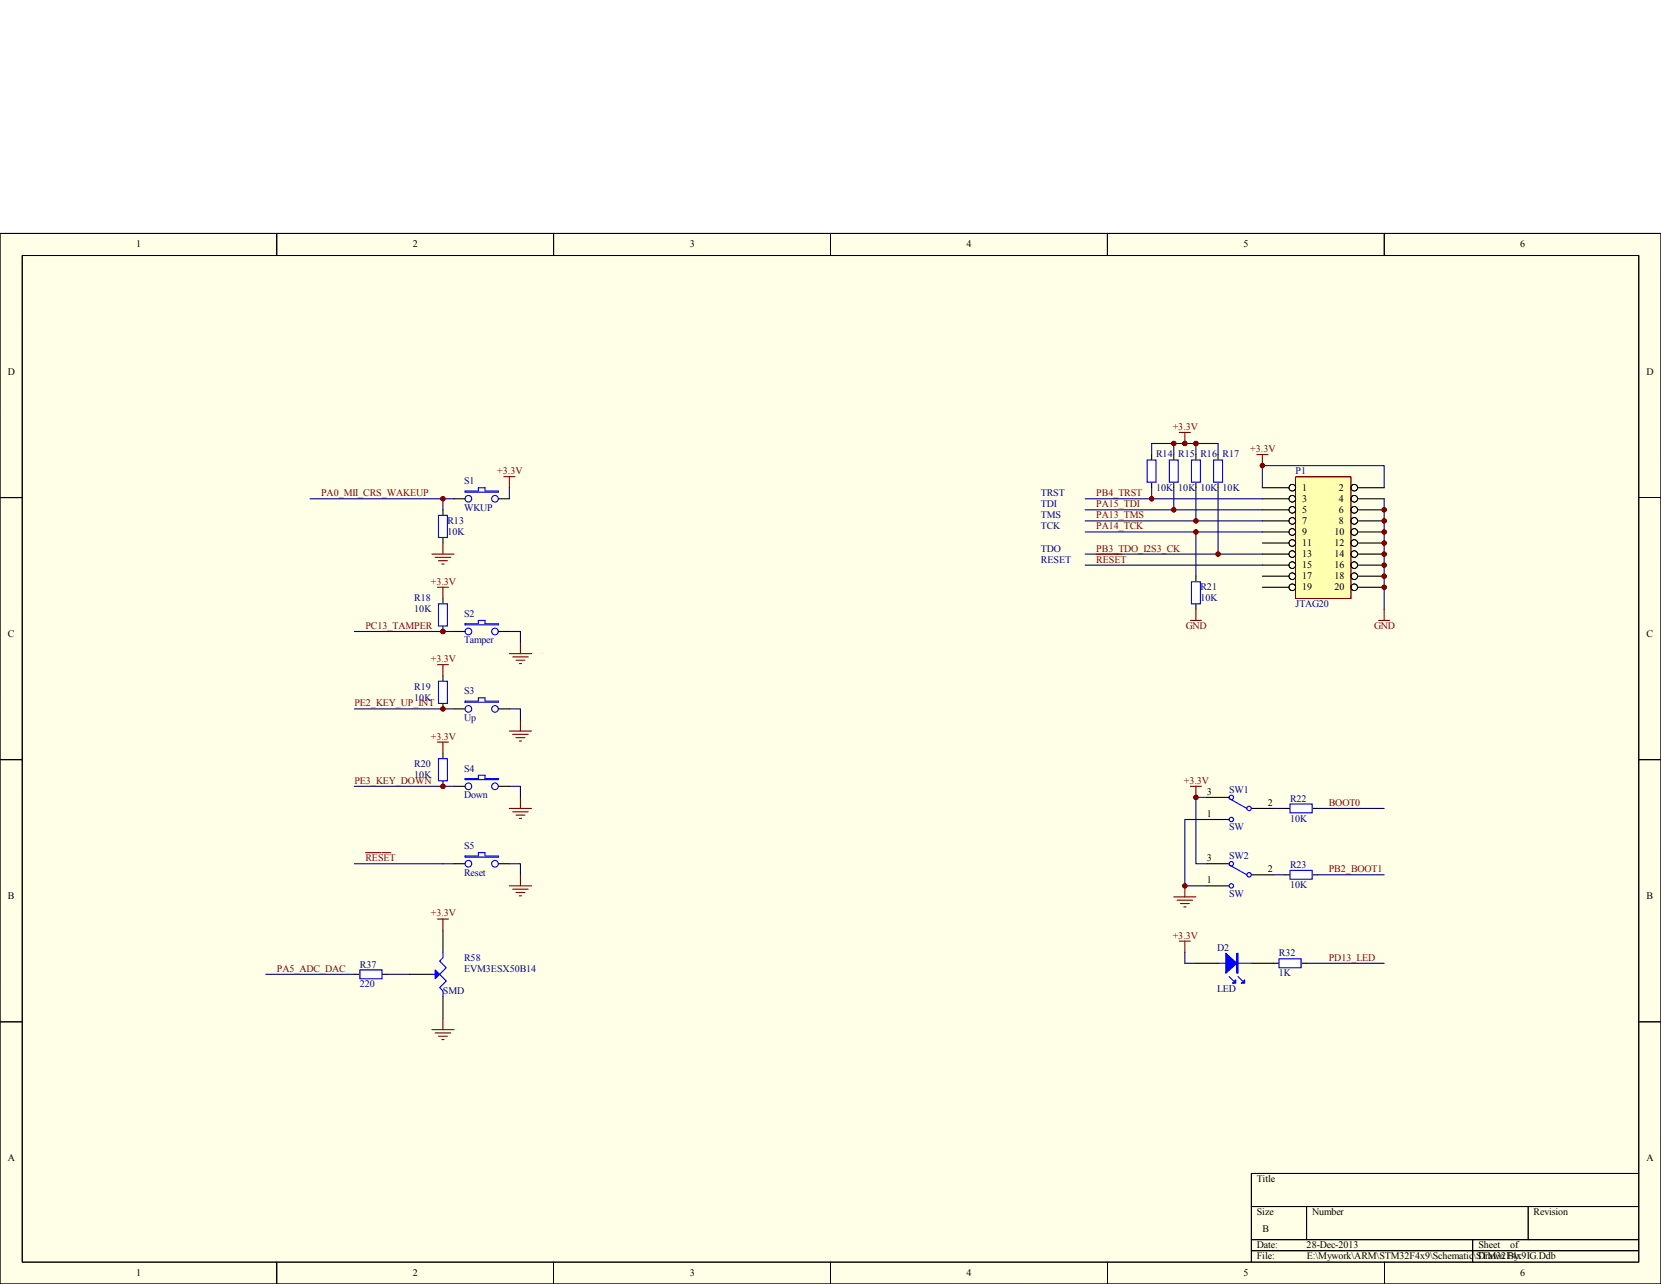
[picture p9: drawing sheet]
<svg xmlns="http://www.w3.org/2000/svg" width="279mm" height="216mm" viewBox="0 0 279 216" stroke-linecap="round" stroke-linejoin="round" font-family="sans-serif">
<path d="M0 39.2h279.4v176.7h-279.4z" fill="#ffffe8"/>
<g fill="none" stroke="#000" stroke-width=".17">
<path d="M0 39.2h279.4v176.7h-279.4zM46.6 39.2v3.8M93.1 39.2v3.8M139.7 39.2v3.8M186.3 39.2v3.8M232.8 39.2v3.8M3.7 43h272v169.2h-272zM0 83.7h3.7M275.7 83.7h3.7M0 127.8h3.7M275.7 127.8h3.7M0 171.8h3.7"/>
<path d="M275.7 171.8h3.7M275.7 197.3h-65.2v14.9M46.6 212.2v3.7M93.1 212.2v3.7M139.7 212.2v3.7M186.3 212.2v3.7M210.5 202.9h65.2M210.5 208.5h65.2M210.5 210.3h65.2M219.8 202.9v5.6M232.8 212.2v3.7M247.7 208.5v3.7"/>
<path d="M257 202.9v5.6"/>
</g>
<g fill="none" stroke="#00f" stroke-width=".19">
<path d="M78.2 82.6h2.3v-.6h1.1v.6h2.2v.2h-5.6z"/>
<circle cx="78.8" cy="83.9" r=".56"/>
<circle cx="83.3" cy="83.9" r=".56"/>
</g>
<path d="M74.5 85.7v1M74.5 90.4v.9M76.4 83.9h1.8M83.8 83.9h1.9" fill="none" stroke="#000" stroke-width=".19"/>
<path d="M73.8 86.7h1.5v3.7h-1.5z" fill-rule="evenodd" fill="#fff"/>
<g fill="none" stroke="#00f" stroke-width=".19">
<path d="M73.8 86.7h1.5v3.7h-1.5zM78.2 104.9h2.3v-.6h1.1v.6h2.2v.2h-5.6z"/>
<circle cx="78.8" cy="106.2" r=".56"/>
<circle cx="83.3" cy="106.2" r=".56"/>
</g>
<path d="M72.6 93.2h3.8M73.2 93.7h2.6M73.8 94.3h1.5M74.3 94.8h.4M74.5 91.3v1.9M84.8 80.2h1.8M85.7 80.2v1.8M85.7 109.9h3.7M86.2 110.5h2.6M86.8 111h1.5M87.4 111.6h.3M87.5 108v1.9" fill="none" stroke="#800000" stroke-width=".19"/>
<path d="M52.2 83.9h24.2M74.5 83.9v1.8M85.7 82v1.9M85.7 106.2h1.8v1.8" fill="none" stroke="#000080" stroke-width=".19"/>
<path d="M74.5 100.6v.9M74.5 105.3v.9M76.4 106.2h1.8M83.8 106.2h1.9" fill="none" stroke="#000" stroke-width=".19"/>
<path d="M73.8 101.5h1.5v3.8h-1.5z" fill-rule="evenodd" fill="#fff"/>
<path d="M73.8 101.5h1.5v3.8h-1.5zM72.6 163.8h1.3M74.5 160.1v.9l-.6 .6 1.2 1.1-1.2 1.1 1.2 1.1-1.2 1.2 .6 .5v1" fill="none" stroke="#00f" stroke-width=".19"/>
<path d="M73.6 98.7h1.8M74.5 98.7v1.9M73.6 154.5h1.8M74.5 154.5v1.9M72.6 173.1h3.8M73.2 173.7h2.6M73.8 174.2h1.5M74.3 174.8h.4M74.5 171.3v1.8" fill="none" stroke="#800000" stroke-width=".19"/>
<path d="M59.6 106.2h16.8M65.2 163.8h3.7" fill="none" stroke="#000080" stroke-width=".19"/>
<path d="M74.5 156.4v3.7M59.6 163.8h.9M64.3 163.8h.9M68.9 163.8h3.7M74.5 167.6v3.7" fill="none" stroke="#000" stroke-width=".19"/>
<path d="M73.2 163.1l.7 .7-.7 .8z" fill="#00f" stroke="#00f" stroke-width=".19"/>
<path d="M60.5 163.1h3.8v1.5h-3.8z" fill-rule="evenodd" fill="#fff"/>
<g fill="none" stroke="#00f" stroke-width=".19">
<path d="M206.8 134.3l2.9 1.6M78.2 143.9h2.3v-.5h1.1v.5h2.2v.2h-5.6zM206.8 145.4l2.9 1.7M60.5 163.1h3.8v1.5h-3.8z"/>
<circle cx="207.1" cy="137.8" r=".37"/>
<circle cx="207.1" cy="134.1" r=".37"/>
<circle cx="210.1" cy="135.9" r=".37"/>
<circle cx="78.8" cy="145.2" r=".56"/>
<circle cx="83.3" cy="145.2" r=".56"/>
<circle cx="207.1" cy="145.2" r=".37"/>
<circle cx="207.1" cy="149" r=".37"/>
<circle cx="210.1" cy="147.1" r=".37"/>
</g>
<path d="M59.6 145.2h16.8M85.7 145.2h1.8v1.9M44.7 163.8h14.9" fill="none" stroke="#000080" stroke-width=".19"/>
<path d="M203 134.1h3.8M203 137.8h3.8M210.5 135.9h3.7M216.1 135.9h.9M220.7 135.9h1M76.4 145.2h1.8M83.8 145.2h1.9M203 145.2h3.8M203 149h3.8M210.5 147.1h3.7" fill="none" stroke="#000" stroke-width=".19"/>
<path d="M61.5 143.4h2.6M64.3 143.4h1.5M85.7 149h3.7M86.2 149.5h2.6M86.8 150.1h1.5M87.4 150.6h.3M87.5 147.1v1.9" fill="none" stroke="#800000" stroke-width=".19"/>
<path d="M217 135.2h3.7v1.5h-3.7z" fill-rule="evenodd" fill="#fff"/>
<path d="M217 135.2h3.7v1.5h-3.7z" fill="none" stroke="#00f" stroke-width=".19"/>
<path d="M216.1 147.1h.9M220.7 147.1h1" fill="none" stroke="#000" stroke-width=".19"/>
<path d="M217 146.4h3.7v1.4h-3.7z" fill-rule="evenodd" fill="#fff"/>
<path d="M217 146.4h3.7v1.4h-3.7zM204.9 162h5.6M206.8 164.2l.7 .7M208.1 160.3h.1v3.3h-.1zM208.2 160.3v3.3M208.2 164.2l.8 .7" fill="none" stroke="#00f" stroke-width=".19"/>
<path d="M203 134.1h-1.8v11.1h1.8M203 137.8h-3.7v11.2h3.7M214.2 135.9h1.9M221.7 135.9h11.1M214.2 147.1h1.9M221.7 147.1h11.1" fill="none" stroke="#000080" stroke-width=".19"/>
<path d="M200.2 132.2h1.9M201.2 132.2v1.9M197.4 150.8h3.8M198 151.4h2.6M198.6 151.9h1.5M199.1 152.5h.4M199.3 149v1.8" fill="none" stroke="#800000" stroke-width=".19"/>
<path d="M201.2 162h3.7M210.5 162h4.6M218.9 162h.9" fill="none" stroke="#000" stroke-width=".19"/>
<g fill="#00f" stroke="#00f" stroke-width=".19">
<path d="M206.2 160.3l1.9 1.7-1.9 1.6z"/>
<path d="M208.8 165.3l.6-.5v.5z"/>
<path d="M207.9 164.8v.5h-.6z"/>
</g>
<path d="M215.1 161.2h3.8v1.5h-3.8z" fill-rule="evenodd" fill="#fff"/>
<path d="M215.1 161.2h3.8v1.5h-3.8z" fill="none" stroke="#00f" stroke-width=".19"/>
<path d="M199.3 160.1v1.9h1.9M219.8 162h13" fill="none" stroke="#000080" stroke-width=".19"/>
<path d="M198.4 158.3h1.8M199.3 158.3v1.8" fill="none" stroke="#800000" stroke-width=".19"/>
<path d="M218 80.2h9.2v20.4h-9.2z" fill="#ffffb0"/>
<path d="M217.9 80.2h9.3v20.4h-9.3z" fill="none" stroke="#800000" stroke-width=".17"/>
<g fill="none" stroke="#000" stroke-width=".17">
<circle cx="217.4" cy="83.9" r=".56"/>
<circle cx="217.4" cy="89.4" r=".56"/>
<circle cx="217.4" cy="98.7" r=".56"/>
<circle cx="217.4" cy="85.7" r=".56"/>
<circle cx="217.4" cy="87.6" r=".56"/>
<circle cx="217.4" cy="96.9" r=".56"/>
<circle cx="217.4" cy="91.3" r=".56"/>
<circle cx="217.4" cy="82" r=".56"/>
<circle cx="217.4" cy="95" r=".56"/>
<circle cx="217.4" cy="93.2" r=".56"/>
<circle cx="227.8" cy="95" r=".56"/>
<circle cx="227.8" cy="89.4" r=".56"/>
<circle cx="227.8" cy="82" r=".56"/>
<circle cx="227.8" cy="83.9" r=".56"/>
<circle cx="227.8" cy="96.9" r=".56"/>
<circle cx="227.8" cy="85.7" r=".56"/>
<circle cx="227.8" cy="87.6" r=".56"/>
<circle cx="227.8" cy="93.2" r=".56"/>
<circle cx="227.8" cy="91.3" r=".56"/>
<circle cx="227.8" cy="98.7" r=".56"/>
</g>
<g fill="none" stroke="#000" stroke-width=".19">
<path d="M193.7 76.4v1M193.7 81.1v.9M212.3 82h4.5M212.3 83.9h4.5M212.3 85.7h4.5M212.3 87.6h4.5M212.3 89.4h4.5M212.3 91.3h4.5M212.3 93.2h4.5M212.3 95h4.5M212.3 96.9h4.5M212.3 98.7h4.5"/>
<path d="M228.4 82h4.4M228.4 83.9h4.4M228.4 85.7h4.4M228.4 87.6h4.4M228.4 89.4h4.4M228.4 91.3h4.4M228.4 93.2h4.4M228.4 95h4.4M228.4 96.9h4.4M228.4 98.7h4.4"/>
</g>
<path d="M212.3 82v-3.7h20.5v3.7M232.8 83.9v18.6" fill="none" stroke="#000080" stroke-width=".19"/>
<path d="M231.9 104.3h1.9M232.8 102.5v1.8" fill="none" stroke="#800000" stroke-width=".19"/>
<path d="M193 77.4h1.5v3.7h-1.5z" fill-rule="evenodd" fill="#fff"/>
<path d="M193 77.4h1.5v3.7h-1.5z" fill="none" stroke="#00f" stroke-width=".19"/>
<path d="M197.4 76.4v1M197.4 81.1v.9" fill="none" stroke="#000" stroke-width=".19"/>
<path d="M196.7 77.4h1.5v3.7h-1.5z" fill-rule="evenodd" fill="#fff"/>
<path d="M196.7 77.4h1.5v3.7h-1.5z" fill="none" stroke="#00f" stroke-width=".19"/>
<path d="M201.2 76.4v1M201.2 81.1v.9" fill="none" stroke="#000" stroke-width=".19"/>
<path d="M200.4 77.4h1.5v3.7h-1.5z" fill-rule="evenodd" fill="#fff"/>
<path d="M200.4 77.4h1.5v3.7h-1.5z" fill="none" stroke="#00f" stroke-width=".19"/>
<path d="M204.9 76.4v1M204.9 81.1v.9" fill="none" stroke="#000" stroke-width=".19"/>
<path d="M204.1 77.4h1.5v3.7h-1.5z" fill-rule="evenodd" fill="#fff"/>
<path d="M204.1 77.4h1.5v3.7h-1.5z" fill="none" stroke="#00f" stroke-width=".19"/>
<path d="M182.5 85.7h29.8M182.5 87.6h29.8M182.5 89.4h29.8M182.5 93.2h29.8M182.5 95h29.8M193.7 82v1.9M197.4 82v3.7M201.2 82v5.6M204.9 82v11.2" fill="none" stroke="#000080" stroke-width=".19"/>
<path d="M201.2 96.9v.9M201.2 101.5v1" fill="none" stroke="#000" stroke-width=".19"/>
<path d="M200.4 97.8h1.5v3.7h-1.5z" fill-rule="evenodd" fill="#fff"/>
<g fill="none" stroke="#00f" stroke-width=".19">
<path d="M200.4 97.8h1.5v3.7h-1.5zM78.2 117.9h2.3v-.6h1.1v.6h2.2v.2h-5.6z"/>
<circle cx="78.8" cy="119.2" r=".56"/>
<circle cx="83.3" cy="119.2" r=".56"/>
</g>
<path d="M193.7 76.4v-1.8h11.2v1.8M197.4 74.6v1.8M201.2 74.6v1.8M182.5 83.9h29.8M201.2 89.4v7.5M85.7 119.2h1.8v1.9" fill="none" stroke="#000080" stroke-width=".19"/>
<g fill="none" stroke="#800000" stroke-width=".19">
<path d="M198.4 72.7h1.8M199.3 72.7v1.9M211.4 76.4h1.9M212.3 76.4v1.9M184.4 93.2h2.6M187.2 93.2h1.5M200.2 104.3h1.9M201.2 102.5v1.8M85.7 122.9h3.7M86.2 123.5h2.6M86.8 124h1.5M87.4 124.6h.3"/>
<path d="M87.5 121.1v1.8"/>
</g>
<path d="M74.5 113.6v1M74.5 118.3v.9M76.4 119.2h1.8M83.8 119.2h1.9" fill="none" stroke="#000" stroke-width=".19"/>
<path d="M73.8 114.6h1.5v3.7h-1.5z" fill-rule="evenodd" fill="#fff"/>
<g fill="none" stroke="#00f" stroke-width=".19">
<path d="M73.8 114.6h1.5v3.7h-1.5zM78.2 130.9h2.3v-.5h1.1v.5h2.2v.2h-5.6z"/>
<circle cx="78.8" cy="132.2" r=".56"/>
<circle cx="83.3" cy="132.2" r=".56"/>
</g>
<path d="M73.6 111.8h1.8M74.5 111.8v1.8M85.7 135.9h3.7M86.2 136.5h2.6M86.8 137.1h1.5M87.4 137.6h.3M87.5 134.1v1.8" fill="none" stroke="#800000" stroke-width=".19"/>
<path d="M59.6 119.2h16.8M85.7 132.2h1.8v1.9" fill="none" stroke="#000080" stroke-width=".19"/>
<path d="M74.5 126.6v1M74.5 131.3v.9M76.4 132.2h1.8M83.8 132.2h1.9" fill="none" stroke="#000" stroke-width=".19"/>
<path d="M73.8 127.6h1.5v3.7h-1.5z" fill-rule="evenodd" fill="#fff"/>
<path d="M73.8 127.6h1.5v3.7h-1.5z" fill="none" stroke="#00f" stroke-width=".19"/>
<path d="M73.6 124.8h1.8M74.5 124.8v1.8" fill="none" stroke="#800000" stroke-width=".19"/>
<path d="M59.6 132.2h16.8" fill="none" stroke="#000080" stroke-width=".19"/>
<circle cx="74.5" cy="83.9" r=".37" fill="#800000"/>
<circle cx="74.5" cy="83.9" r=".37" fill="none" stroke="#800000" stroke-width=".17"/>
<circle cx="74.5" cy="106.2" r=".37" fill="#800000"/>
<circle cx="74.5" cy="106.2" r=".37" fill="none" stroke="#800000" stroke-width=".17"/>
<circle cx="201.2" cy="134.1" r=".37" fill="#800000"/>
<circle cx="201.2" cy="134.1" r=".37" fill="none" stroke="#800000" stroke-width=".17"/>
<circle cx="199.3" cy="149" r=".37" fill="#800000"/>
<circle cx="199.3" cy="149" r=".37" fill="none" stroke="#800000" stroke-width=".17"/>
<circle cx="232.8" cy="85.7" r=".37" fill="#800000"/>
<circle cx="232.8" cy="85.7" r=".37" fill="none" stroke="#800000" stroke-width=".17"/>
<circle cx="232.8" cy="87.6" r=".37" fill="#800000"/>
<circle cx="232.8" cy="87.6" r=".37" fill="none" stroke="#800000" stroke-width=".17"/>
<circle cx="232.8" cy="89.4" r=".37" fill="#800000"/>
<circle cx="232.8" cy="89.4" r=".37" fill="none" stroke="#800000" stroke-width=".17"/>
<circle cx="232.8" cy="91.3" r=".37" fill="#800000"/>
<circle cx="232.8" cy="91.3" r=".37" fill="none" stroke="#800000" stroke-width=".17"/>
<circle cx="232.8" cy="93.2" r=".37" fill="#800000"/>
<circle cx="232.8" cy="93.2" r=".37" fill="none" stroke="#800000" stroke-width=".17"/>
<circle cx="232.8" cy="95" r=".37" fill="#800000"/>
<circle cx="232.8" cy="95" r=".37" fill="none" stroke="#800000" stroke-width=".17"/>
<circle cx="232.8" cy="96.9" r=".37" fill="#800000"/>
<circle cx="232.8" cy="96.9" r=".37" fill="none" stroke="#800000" stroke-width=".17"/>
<circle cx="232.8" cy="98.7" r=".37" fill="#800000"/>
<circle cx="232.8" cy="98.7" r=".37" fill="none" stroke="#800000" stroke-width=".17"/>
<circle cx="212.3" cy="78.3" r=".37" fill="#800000"/>
<circle cx="212.3" cy="78.3" r=".37" fill="none" stroke="#800000" stroke-width=".17"/>
<circle cx="193.7" cy="83.9" r=".37" fill="#800000"/>
<circle cx="193.7" cy="83.9" r=".37" fill="none" stroke="#800000" stroke-width=".17"/>
<circle cx="197.4" cy="85.7" r=".37" fill="#800000"/>
<circle cx="197.4" cy="85.7" r=".37" fill="none" stroke="#800000" stroke-width=".17"/>
<circle cx="201.2" cy="87.6" r=".37" fill="#800000"/>
<circle cx="201.2" cy="87.6" r=".37" fill="none" stroke="#800000" stroke-width=".17"/>
<circle cx="204.9" cy="93.2" r=".37" fill="#800000"/>
<circle cx="204.9" cy="93.2" r=".37" fill="none" stroke="#800000" stroke-width=".17"/>
<circle cx="201.2" cy="89.4" r=".37" fill="#800000"/>
<circle cx="201.2" cy="89.4" r=".37" fill="none" stroke="#800000" stroke-width=".17"/>
<circle cx="197.4" cy="74.6" r=".37" fill="#800000"/>
<circle cx="197.4" cy="74.6" r=".37" fill="none" stroke="#800000" stroke-width=".17"/>
<circle cx="201.2" cy="74.6" r=".37" fill="#800000"/>
<circle cx="201.2" cy="74.6" r=".37" fill="none" stroke="#800000" stroke-width=".17"/>
<circle cx="199.3" cy="74.6" r=".37" fill="#800000"/>
<circle cx="199.3" cy="74.6" r=".37" fill="none" stroke="#800000" stroke-width=".17"/>
<circle cx="74.5" cy="119.2" r=".37" fill="#800000"/>
<circle cx="74.5" cy="119.2" r=".37" fill="none" stroke="#800000" stroke-width=".17"/>
<circle cx="74.5" cy="132.2" r=".37" fill="#800000"/>
<circle cx="74.5" cy="132.2" r=".37" fill="none" stroke="#800000" stroke-width=".17"/>
<g font-size="1.7">
<text x="22.9" y="41.6">1</text>
<text x="69.5" y="41.6">2</text>
<text x="116" y="41.6">3</text>
<text x="162.6" y="41.6">4</text>
<text x="209.2" y="41.6">5</text>
<text x="255.7" y="41.6">6</text>
<text x="1.3" y="63">D</text>
<text x="277" y="63">D</text>
<text x="219" y="82.5">1</text>
<text x="225.2" y="82.5">2</text>
<text x="219" y="84.4">3</text>
<text x="219" y="86.2">5</text>
<text x="219" y="88.1">7</text>
<text x="219" y="90">9</text>
<text x="224.5" y="90">10</text>
<text x="225.2" y="84.4">4</text>
<text x="225.2" y="86.2">6</text>
<text x="225.2" y="88.1">8</text>
<text x="219" y="91.8">11</text>
<text x="219" y="93.7">13</text>
<text x="219" y="95.5">15</text>
<text x="224.5" y="91.8">12</text>
<text x="224.5" y="93.7">14</text>
<text x="224.5" y="95.5">16</text>
<text x="219" y="97.4">17</text>
<text x="219" y="99.3">19</text>
<text x="224.5" y="97.4">18</text>
<text x="224.5" y="99.3">20</text>
<text x="1.3" y="107.1">C</text>
<text x="277" y="107.1">C</text>
<text x="203" y="133.6">3</text>
<text x="203" y="137.4">1</text>
<text x="213.3" y="135.5">2</text>
<text x="203" y="144.8">3</text>
<text x="203" y="148.5">1</text>
<text x="213.3" y="146.7">2</text>
<text x="1.3" y="151.1">B</text>
<text x="277" y="151.1">B</text>
<text x="1.3" y="195.2">A</text>
<text x="277" y="195.2">A</text>
<text x="211.4" y="198.8">Title</text>
<text x="211.4" y="204.3">Size</text>
<text x="211.4" y="209.9">Date:</text>
<text x="212.3" y="207.1">B</text>
<text x="219.8" y="209.9">28-Dec-2013</text>
<text x="220.7" y="204.3">Number</text>
<text x="248.7" y="209.9">Sheet</text>
<text x="254.1" y="209.9">of</text>
<text x="258" y="204.3">Revision</text>
<text x="22.9" y="214.5">1</text>
<text x="69.5" y="214.5">2</text>
<text x="116" y="214.5">3</text>
<text x="162.6" y="214.5">4</text>
<text x="209.2" y="214.5">5</text>
<text x="211.4" y="211.8">File:</text>
<text x="219.8" y="211.8">E:\Mywork\ARM\STM32F4x9\Schematic\STM32F4x9IG.Ddb</text>
<text x="248.7" y="211.8">Drawn By:</text>
<text x="255.7" y="214.5">6</text>
</g>
<g font-size="1.7" fill="#000080">
<text x="194.5" y="76.9">R14 R15 R16 R17</text>
<text x="78.1" y="81.4">S1</text>
<text x="175.1" y="83.4">TRST</text>
<text x="194.5" y="82.5">10K</text>
<text x="198.2" y="82.5">10K</text>
<text x="201.9" y="82.5">10K</text>
<text x="205.7" y="82.5">10K</text>
<text x="217.9" y="79.7">P1</text>
<text x="75.3" y="88.1">R13</text>
<text x="75.3" y="90">10K</text>
<text x="78.1" y="85.9">WKUP</text>
<text x="175.1" y="89">TCK</text>
<text x="175.1" y="85.3">TDI</text>
<text x="175.1" y="87.2">TMS</text>
<text x="175.1" y="92.8">TDO</text>
<text x="175.1" y="94.6">RESET</text>
<text x="69.7" y="101.1">R18</text>
<text x="201.9" y="99.3">R21</text>
<text x="201.9" y="101.1">10K</text>
<text x="69.7" y="103">10K</text>
<text x="78.1" y="103.7">S2</text>
<text x="217.9" y="102.1">JTAG20</text>
<text x="78.1" y="108.2">Tamper</text>
<text x="69.7" y="116">R19</text>
<text x="69.7" y="117.9">10K</text>
<text x="78.1" y="116.8">S3</text>
<text x="78.1" y="121.2">Up</text>
<text x="69.7" y="129">R20</text>
<text x="69.7" y="130.9">10K</text>
<text x="78.1" y="129.8">S4</text>
<text x="78.1" y="134.2">Down</text>
<text x="206.8" y="133.3">SW1</text>
<text x="217" y="134.8">R22</text>
<text x="78.1" y="142.8">S5</text>
<text x="206.8" y="139.6">SW</text>
<text x="217" y="138.1">10K</text>
<text x="78.1" y="147.2">Reset</text>
<text x="206.8" y="144.4">SW2</text>
<text x="217" y="145.9">R23</text>
<text x="217" y="149.3">10K</text>
<text x="206.8" y="150.7">SW</text>
<text x="78.1" y="161.5">R58</text>
<text x="204.7" y="159.9">D2</text>
<text x="215.1" y="160.8">R32</text>
<text x="60.5" y="162.7">R37</text>
<text x="60.5" y="166">220</text>
<text x="74.5" y="167.1">SMD</text>
<text x="78.1" y="163.4">EVM3ESX50B14</text>
<text x="204.7" y="166.8">LED</text>
<text x="215.1" y="164.2">1K</text>
</g>
<g font-size="1.7" fill="#800000">
<text x="197.3" y="72.3">+3.3V</text>
<text x="210.3" y="76">+3.3V</text>
<text x="54" y="83.4">PA0_MII_CRS_WAKEUP</text>
<text x="83.7" y="79.7">+3.3V</text>
<text x="184.4" y="83.4">PB4_TRST</text>
<text x="184.4" y="87.2">PA13_TMS</text>
<text x="184.4" y="89">PA14_TCK</text>
<text x="184.4" y="85.3">PA15_TDI</text>
<text x="184.4" y="94.6">RESET</text>
<text x="184.4" y="92.8">PB3_TDO_I2S3_CK</text>
<text x="72.5" y="98.3">+3.3V</text>
<text x="61.5" y="105.7">PC13_TAMPER</text>
<text x="199.5" y="105.7">GND</text>
<text x="231.1" y="105.7">GND</text>
<text x="72.5" y="111.3">+3.3V</text>
<text x="59.6" y="118.8">PE2_KEY_UP_INT</text>
<text x="72.5" y="124.4">+3.3V</text>
<text x="59.6" y="131.8">PE3_KEY_DOWN</text>
<text x="199.1" y="131.8">+3.3V</text>
<text x="223.5" y="135.5">BOOT0</text>
<text x="61.5" y="144.8">RESET</text>
<text x="223.5" y="146.7">PB2_BOOT1</text>
<text x="72.5" y="154.1">+3.3V</text>
<text x="197.3" y="157.8">+3.3V</text>
<text x="223.5" y="161.5">PD13_LED</text>
<text x="46.6" y="163.4">PA5_ADC_DAC</text>
</g>
</svg>
